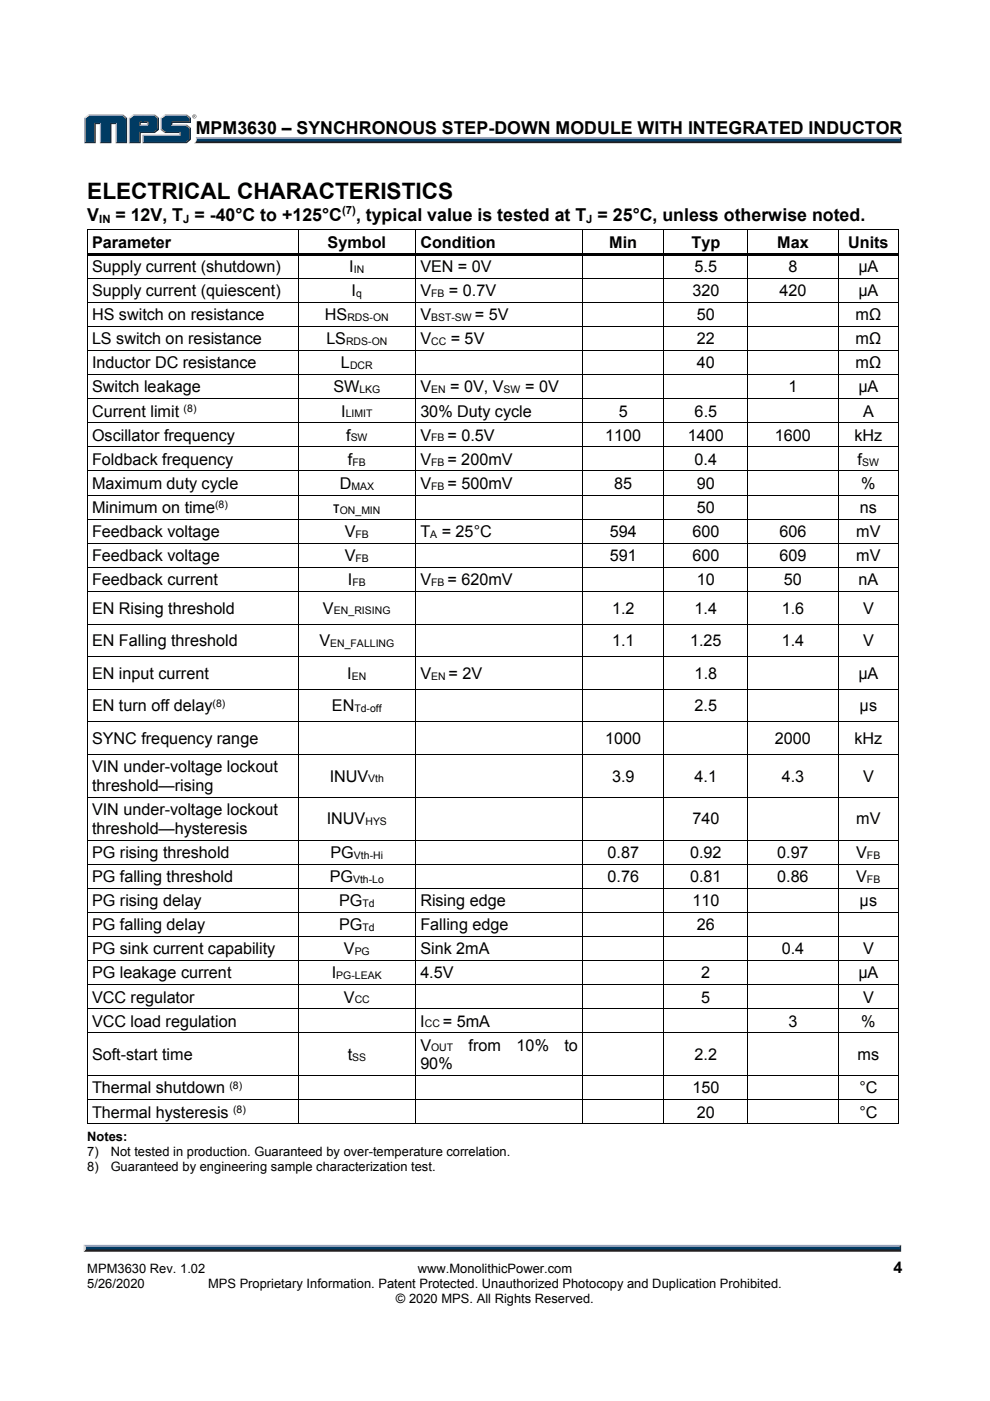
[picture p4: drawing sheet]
<svg xmlns="http://www.w3.org/2000/svg" width="210mm" height="297mm" viewBox="0 0 210 297" stroke-linecap="round" stroke-linejoin="round" font-family="sans-serif">
<path d="M18.2 264.7h172.5l.4 .7h-173.3z" fill="#231f20"/>
<path d="M17.8 263.9h173.3l-.4 .8h-172.5z" fill="#94a0b9"/>
<path d="M191.1 263.9v1.5l-.4-.4v-.6z" fill="#001339"/>
<path d="M18.2 264.4h172.5v.6h-172.5z" fill="#003b63"/>
<path d="M17.8 263.9l.4 .5v.5l-.4 .5z" fill="#dcddde"/>
<path d="M41.5 29.1h149.7l-.4 .6h-149.1z" fill="#94a0b9"/>
<path d="M41.7 29.7h149.1l.4 .7h-150.1l.4-.3z" fill="#231f20"/>
<path d="M190.8 29.5l.4-.4v1.3l-.4-.4z" fill="#001339"/>
<path d="M41.7 29.5h149.1v.5h-149.2z" fill="#003b63"/>
<path d="M41.5 29.1l.2 .4-.1 .5-.5 .4 .4-.6z" fill="#dcddde"/>
<path d="M29.6 26.7l.2-.3h1.4l.2 .3z" fill="#94a0b9"/>
<g fill="#003b63">
<path d="M18.1 25.1l.8-.6h7l.8 .6v5h-1.9v-4h-1.4v4h-2v-4h-1.4v4h-1.9z"/>
<path d="M27.6 25.1l.8-.6h2.1v1.3h-.9v.9h1.8v-.9h-1.2v-1.3h2.5l.7 .6v2.2l-.7 .7h-3.1v2.1h-2z"/>
<path d="M30.4 28.8h7.8v-.8h-3.1l-.8-.7v-2.2l.8-.6h4.3l.8 .6v.7h-3.9v.9h3.1l.8 .6v2.1l-.8 .7h-9z"/>
</g>
<path d="M34.9 24.4h4.7" fill="none" stroke="#94a0b9" stroke-width=".26"/>
<path d="M34.1 24.9l.8-.6 .2 .2-.8 .6z" fill="#dcddde"/>
<path d="M34.2 24.9v2.6" fill="none" stroke="#94a0b9" stroke-width=".26"/>
<path d="M34.1 27.5l.2-.2 .8 .7-.2 .2z" fill="#547194"/>
<path d="M34.9 28.1h3.4" fill="none" stroke="#001339" stroke-width=".26"/>
<g fill="#94a0b9">
<path d="M30.2 28.6h7.8v-.4l.3-.2v.8h-7.8z"/>
<path d="M30.2 28.6l.3 .2v1.3l-.3 .3z"/>
</g>
<path d="M36.3 25.8h3.9v-.7l.3-.2v1.2h-3.9v.3l-.3 .3z" fill="#001339"/>
<path d="M36.3 26.5h3.3" fill="none" stroke="#94a0b9" stroke-width=".26"/>
<path d="M39.6 26.4l.9 .7-.3 .2-.8-.6z" fill="#547194"/>
<g fill="#001339">
<path d="M30.2 30.4l.3-.3h8.9l.8-.7v-2.1l.3-.2v2.5l-.9 .8z"/>
<path d="M29.6 28h3.1l.7-.7v-2.2l.3-.2v2.6l-.9 .7h-3v2.2h-2.5l.3-.3h2z"/>
</g>
<path d="M32.8 24.3l.9 .6-.3 .2-.7-.6z" fill="#547194"/>
<path d="M28.2 24.4h4.6" fill="none" stroke="#94a0b9" stroke-width=".26"/>
<path d="M27.3 24.9l.9-.6 .2 .2-.8 .6z" fill="#dcddde"/>
<path d="M27.4 24.9v5.5" fill="none" stroke="#94a0b9" stroke-width=".26"/>
<path d="M31.2 26.1l.2-.3v.9l-.2-.3z" fill="#94a0b9"/>
<g fill="#001339">
<path d="M29.6 25.8h1.8l-.2 .3h-1.4v.3l-.2 .3z"/>
<path d="M26.7 25.1l.3-.2v5.5h-2.5l.3-.3h1.9z"/>
</g>
<path d="M26.1 24.3l.9 .6-.3 .2-.8-.6z" fill="#547194"/>
<path d="M18.7 24.4h7.4" fill="none" stroke="#94a0b9" stroke-width=".26"/>
<path d="M17.8 24.9l.9-.6 .2 .2-.8 .6z" fill="#dcddde"/>
<path d="M18 24.9v5.5" fill="none" stroke="#94a0b9" stroke-width=".26"/>
<path d="M20 26.1h1.4l-.2 .2h-.9v4.1h-2.5l.3-.3h1.9z" fill="#001339"/>
<path d="M21.3 26.1v4.3" fill="none" stroke="#94a0b9" stroke-width=".26"/>
<path d="M23.4 26.1h1.4l-.3 .2h-.9v4.1h-2.4l.2-.3h2z" fill="#001339"/>
<path d="M24.6 26.1v4.3" fill="none" stroke="#94a0b9" stroke-width=".26"/>
<path d="M39.6 24.3l.9 .6-.3 .2-.8-.6z" fill="#547194"/>
<path d="M40.8 24.7a.45 .45 0 0 1 .9 0 .45 .45 0 0 1-.9 0zM40.9 24.7a.36 .36 0 0 0 .7 0 .36 .36 0 0 0-.7 0zM41.1 24.5h.3v.4l-.2-.2-.1 .2zM41.1 24.5v.2h.2z" fill="#231f20"/>
<g fill="#000">
<path d="M18.4 48.7h.2v.6h-.2zM18.4 53.8h.2v.6h-.2zM18.4 58.9h.2v.6h-.2zM18.6 53.8h44.6v.5h-44.6zM63.2 48.7h.1v.6h-.1zM63.2 54.3h.1v.1h-.1zM63.2 53.8h24.9v.5h-24.9zM63.2 58.9h.1v.6h-.1zM88.1 48.7h.1v.6h-.1zM88.1 54.3h.1v.1h-.1zM88.1 53.8h35.4v.5h-35.4zM88.1 58.9h.1v.6h-.1z"/>
<path d="M123.5 48.7h.2v.6h-.2zM123.5 54.3h.2v.1h-.2zM123.5 53.8h17.2v.5h-17.2zM123.5 58.9h.2v.6h-.2zM140.7 48.7h.2v.6h-.2zM140.7 54.3h.2v.1h-.2zM140.7 53.8h17.8v.5h-17.8zM140.7 58.9h.2v.6h-.2zM158.5 48.7h.2v.6h-.2zM158.5 54.3h.2v.1h-.2zM158.5 53.8h19.2v.5h-19.2zM158.5 58.9h.2v.6h-.2z"/>
<path d="M177.7 48.7h.1v.6h-.1zM177.7 54.3h.1v.1h-.1zM177.7 53.8h12.8v.5h-12.8zM177.7 58.9h.1v.6h-.1zM190.5 48.7h.2v.6h-.2zM190.5 48.7h.2v.1h-.2zM190.5 53.8h.2v.6h-.2zM190.5 58.9h.2v.6h-.2zM18.4 64h.2v.7h-.2zM18.4 69.1h.2v.7h-.2zM18.4 74.2h.2v.7h-.2zM63.2 64h.1v.7h-.1z"/>
<path d="M63.2 69.1h.1v.7h-.1zM63.2 74.2h.1v.7h-.1zM88.1 64h.1v.7h-.1zM88.1 69.1h.1v.7h-.1zM88.1 74.2h.1v.7h-.1zM123.5 64h.2v.7h-.2zM123.5 69.1h.2v.7h-.2zM123.5 74.2h.2v.7h-.2zM140.7 64h.2v.7h-.2zM140.7 69.1h.2v.7h-.2zM140.7 74.2h.2v.7h-.2zM158.5 64h.2v.7h-.2z"/>
<path d="M158.5 69.1h.2v.7h-.2zM158.5 74.2h.2v.7h-.2zM177.7 64h.1v.7h-.1zM177.7 69.1h.1v.7h-.1zM177.7 74.2h.1v.7h-.1zM190.5 64h.2v.7h-.2zM190.5 69.1h.2v.7h-.2zM190.5 74.2h.2v.7h-.2zM18.4 79.3h.2v.7h-.2zM18.4 84.4h.2v.7h-.2zM18.4 89.5h.2v.7h-.2zM18.4 94.7h.2v.7h-.2z"/>
<path d="M63.2 79.3h.1v.7h-.1zM63.2 84.4h.1v.7h-.1zM63.2 89.5h.1v.7h-.1zM63.2 94.7h.1v.7h-.1zM88.1 79.3h.1v.7h-.1zM88.1 84.4h.1v.7h-.1zM88.1 89.5h.1v.7h-.1zM88.1 94.7h.1v.7h-.1zM123.5 79.3h.2v.7h-.2zM123.5 84.4h.2v.7h-.2zM123.5 89.5h.2v.7h-.2zM123.5 94.7h.2v.7h-.2z"/>
<path d="M140.7 79.3h.2v.7h-.2zM140.7 84.4h.2v.7h-.2zM140.7 89.5h.2v.7h-.2zM140.7 94.7h.2v.7h-.2zM158.5 79.3h.2v.7h-.2zM158.5 84.4h.2v.7h-.2zM158.5 89.5h.2v.7h-.2zM158.5 94.7h.2v.7h-.2zM177.7 79.3h.1v.7h-.1zM177.7 84.4h.1v.7h-.1zM177.7 89.5h.1v.7h-.1zM177.7 94.7h.1v.7h-.1z"/>
<path d="M190.5 79.3h.2v.7h-.2zM190.5 84.4h.2v.7h-.2zM190.5 89.5h.2v.7h-.2zM190.5 94.7h.2v.7h-.2zM18.4 99.8h.2v.7h-.2zM18.4 104.9h.2v.7h-.2zM18.4 110h.2v.7h-.2zM18.4 115.1h.2v.7h-.2zM63.2 99.8h.1v.7h-.1zM63.2 104.9h.1v.7h-.1zM63.2 110h.1v.7h-.1zM63.2 115.1h.1v.7h-.1z"/>
<path d="M88.1 99.8h.1v.7h-.1zM88.1 104.9h.1v.7h-.1zM88.1 110h.1v.7h-.1zM88.1 115.1h.1v.7h-.1zM123.5 99.8h.2v.7h-.2zM123.5 104.9h.2v.7h-.2zM123.5 110h.2v.7h-.2zM123.5 115.1h.2v.7h-.2zM140.7 99.8h.2v.7h-.2zM140.7 104.9h.2v.7h-.2zM140.7 110h.2v.7h-.2zM140.7 115.1h.2v.7h-.2z"/>
<path d="M158.5 99.8h.2v.7h-.2zM158.5 104.9h.2v.7h-.2zM158.5 110h.2v.7h-.2zM158.5 115.1h.2v.7h-.2zM177.7 99.8h.1v.7h-.1zM177.7 104.9h.1v.7h-.1zM177.7 110h.1v.7h-.1zM177.7 115.1h.1v.7h-.1zM190.5 99.8h.2v.7h-.2zM190.5 104.9h.2v.7h-.2zM190.5 110h.2v.7h-.2zM190.5 115.1h.2v.7h-.2z"/>
<path d="M18.4 120.2h.2v.7h-.2zM18.4 125.3h.2v.7h-.2zM18.4 132.2h.2v.7h-.2zM18.4 139.1h.2v.7h-.2zM63.2 120.2h.1v.7h-.1zM63.2 125.3h.1v.7h-.1zM63.2 132.2h.1v.7h-.1zM63.2 139.1h.1v.7h-.1zM88.1 120.2h.1v.7h-.1zM88.1 125.3h.1v.7h-.1zM88.1 132.2h.1v.7h-.1zM88.1 139.1h.1v.7h-.1z"/>
<path d="M123.5 120.2h.2v.7h-.2zM123.5 125.3h.2v.7h-.2zM123.5 132.2h.2v.7h-.2zM123.5 139.1h.2v.7h-.2zM140.7 120.2h.2v.7h-.2zM140.7 125.3h.2v.7h-.2zM140.7 132.2h.2v.7h-.2zM140.7 139.1h.2v.7h-.2zM158.5 120.2h.2v.7h-.2zM158.5 125.3h.2v.7h-.2zM158.5 132.2h.2v.7h-.2zM158.5 139.1h.2v.7h-.2z"/>
<path d="M177.7 120.2h.1v.7h-.1zM177.7 125.3h.1v.7h-.1zM177.7 132.2h.1v.7h-.1zM177.7 139.1h.1v.7h-.1zM190.5 120.2h.2v.7h-.2zM190.5 125.3h.2v.7h-.2zM190.5 132.2h.2v.7h-.2zM190.5 139.1h.2v.7h-.2zM18.4 146.1h.2v.6h-.2zM18.4 153h.2v.7h-.2zM63.2 146.1h.1v.6h-.1zM63.2 153h.1v.7h-.1z"/>
<path d="M88.1 146.1h.1v.6h-.1zM88.1 153h.1v.7h-.1zM123.5 146.1h.2v.6h-.2zM123.5 153h.2v.7h-.2zM140.7 146.1h.2v.6h-.2zM140.7 153h.2v.7h-.2zM158.5 146.1h.2v.6h-.2zM158.5 153h.2v.7h-.2zM177.7 146.1h.1v.6h-.1zM177.7 153h.1v.7h-.1zM190.5 146.1h.2v.6h-.2zM190.5 153h.2v.7h-.2z"/>
<path d="M18.4 159.9h.2v.7h-.2zM18.4 169h.2v.6h-.2zM18.4 178h.2v.7h-.2zM63.2 159.9h.1v.7h-.1zM63.2 169h.1v.6h-.1zM63.2 178h.1v.7h-.1zM88.1 159.9h.1v.7h-.1zM88.1 169h.1v.6h-.1zM88.1 178h.1v.7h-.1zM123.5 159.9h.2v.7h-.2zM123.5 169h.2v.6h-.2zM123.5 178h.2v.7h-.2z"/>
<path d="M140.7 159.9h.2v.7h-.2zM140.7 169h.2v.6h-.2zM140.7 178h.2v.7h-.2zM158.5 159.9h.2v.7h-.2zM158.5 169h.2v.6h-.2zM158.5 178h.2v.7h-.2zM177.7 159.9h.1v.7h-.1zM177.7 169h.1v.6h-.1zM177.7 178h.1v.7h-.1zM190.5 159.9h.2v.7h-.2zM190.5 169h.2v.6h-.2zM190.5 178h.2v.7h-.2z"/>
<path d="M18.4 183.1h.2v.7h-.2zM18.4 188.2h.2v.7h-.2zM18.4 193.4h.2v.6h-.2zM18.4 198.5h.2v.6h-.2zM63.2 183.1h.1v.7h-.1zM63.2 188.2h.1v.7h-.1zM63.2 193.4h.1v.6h-.1zM63.2 198.5h.1v.6h-.1zM88.1 183.1h.1v.7h-.1zM88.1 188.2h.1v.7h-.1zM88.1 193.4h.1v.6h-.1zM88.1 198.5h.1v.6h-.1z"/>
<path d="M123.5 183.1h.2v.7h-.2zM123.5 188.2h.2v.7h-.2zM123.5 193.4h.2v.6h-.2zM123.5 198.5h.2v.6h-.2zM140.7 183.1h.2v.7h-.2zM140.7 188.2h.2v.7h-.2zM140.7 193.4h.2v.6h-.2zM140.7 198.5h.2v.6h-.2zM158.5 183.1h.2v.7h-.2zM158.5 188.2h.2v.7h-.2zM158.5 193.4h.2v.6h-.2zM158.5 198.5h.2v.6h-.2z"/>
<path d="M177.7 183.1h.1v.7h-.1zM177.7 188.2h.1v.7h-.1zM177.7 193.4h.1v.6h-.1zM177.7 198.5h.1v.6h-.1zM190.5 183.1h.2v.7h-.2zM190.5 188.2h.2v.7h-.2zM190.5 193.4h.2v.6h-.2zM190.5 198.5h.2v.6h-.2zM18.4 203.6h.2v.6h-.2zM18.4 208.7h.2v.6h-.2zM18.4 213.8h.2v.7h-.2zM18.4 218.9h.2v.7h-.2z"/>
<path d="M63.2 203.6h.1v.6h-.1zM63.2 208.7h.1v.6h-.1zM63.2 213.8h.1v.7h-.1zM63.2 218.9h.1v.7h-.1zM88.1 203.6h.1v.6h-.1zM88.1 208.7h.1v.6h-.1zM88.1 213.8h.1v.7h-.1zM88.1 218.9h.1v.7h-.1zM123.5 203.6h.2v.6h-.2zM123.5 208.7h.2v.6h-.2zM123.5 213.8h.2v.7h-.2zM123.5 218.9h.2v.7h-.2z"/>
<path d="M140.7 203.6h.2v.6h-.2zM140.7 208.7h.2v.6h-.2zM140.7 213.8h.2v.7h-.2zM140.7 218.9h.2v.7h-.2zM158.5 203.6h.2v.6h-.2zM158.5 208.7h.2v.6h-.2zM158.5 213.8h.2v.7h-.2zM158.5 218.9h.2v.7h-.2zM177.7 203.6h.1v.6h-.1zM177.7 208.7h.1v.6h-.1zM177.7 213.8h.1v.7h-.1zM177.7 218.9h.1v.7h-.1z"/>
<path d="M190.5 203.6h.2v.6h-.2zM190.5 208.7h.2v.6h-.2zM190.5 213.8h.2v.7h-.2zM190.5 218.9h.2v.7h-.2zM18.4 227.9h.2v.7h-.2zM18.4 233.1h.2v.6h-.2zM63.2 227.9h.1v.7h-.1zM63.2 233.1h.1v.6h-.1zM88.1 227.9h.1v.7h-.1zM88.1 233.1h.1v.6h-.1zM123.5 227.9h.2v.7h-.2zM123.5 233.1h.2v.6h-.2z"/>
<path d="M140.7 227.9h.2v.7h-.2zM140.7 233.1h.2v.6h-.2zM158.5 227.9h.2v.7h-.2zM158.5 233.1h.2v.6h-.2zM177.7 227.9h.1v.7h-.1zM177.7 233.1h.1v.6h-.1zM190.5 227.9h.2v.7h-.2zM190.5 233.1h.2v.6h-.2zM190.5 238.2l.2 .1z"/>
</g>
<g fill="none" stroke="#000" stroke-width=".21">
<path d="M18.4 48.7h44.8M18.5 49.3v4.5M18.5 54.4v4.5M18.5 59.5v4.5M18.6 58.9h44.6M63.3 49.3v4.5M63.3 54.4v4.5M63.3 59.5v4.5M63.3 48.7h24.8M63.3 58.9h24.8M88.2 49.3v4.5M88.2 54.4v4.5"/>
<path d="M88.2 59.5v4.5M88.2 48.7h35.3M88.2 58.9h35.3M123.6 49.3v4.5M123.6 54.4v4.5M123.6 59.5v4.5M123.7 48.7h17M123.7 58.9h17M140.8 49.3v4.5M140.8 54.4v4.5M140.8 59.5v4.5M140.9 48.7h17.6"/>
<path d="M140.9 58.9h17.6M158.6 49.3v4.5M158.6 54.4v4.5M158.6 59.5v4.5M158.7 48.7h19M158.7 58.9h19M177.8 49.3v4.5M177.8 54.4v4.5M177.8 59.5v4.5M177.8 48.7h12.7M177.8 58.9h12.7M190.6 49.3v4.5"/>
<path d="M190.6 54.4v4.5M190.6 59.5v4.5M18.5 64.7v4.4M18.5 69.8v4.4M18.5 74.9v4.4M18.6 64.1h44.6M18.6 69.2h44.6M18.6 74.3h44.6M18.6 79.4h44.6M63.3 64.7v4.4M63.3 69.8v4.4M63.3 74.9v4.4"/>
<path d="M63.3 64.1h24.8M63.3 69.2h24.8M63.3 74.3h24.8M63.3 79.4h24.8M88.2 64.7v4.4M88.2 69.8v4.4M88.2 74.9v4.4M88.2 64.1h35.3M88.2 69.2h35.3M88.2 74.3h35.3M88.2 79.4h35.3M123.6 64.7v4.4"/>
<path d="M123.6 69.8v4.4M123.6 74.9v4.4M123.7 64.1h17M123.7 69.2h17M123.7 74.3h17M123.7 79.4h17M140.8 64.7v4.4M140.8 69.8v4.4M140.8 74.9v4.4M140.9 64.1h17.6M140.9 69.2h17.6M140.9 74.3h17.6"/>
<path d="M140.9 79.4h17.6M158.6 64.7v4.4M158.6 69.8v4.4M158.6 74.9v4.4M158.7 64.1h19M158.7 69.2h19M158.7 74.3h19M158.7 79.4h19M177.8 64.7v4.4M177.8 69.8v4.4M177.8 74.9v4.4M177.8 64.1h12.7"/>
<path d="M177.8 69.2h12.7M177.8 74.3h12.7M177.8 79.4h12.7M190.6 64.7v4.4M190.6 69.8v4.4M190.6 74.9v4.4M18.5 80v4.4M18.5 85.1v4.4M18.5 90.2v4.5M18.5 95.4v4.4M18.6 84.5h44.6M18.6 89.6h44.6"/>
<path d="M18.6 94.7h44.6M18.6 99.9h44.6M63.3 80v4.4M63.3 85.1v4.4M63.3 90.2v4.5M63.3 95.4v4.4M63.3 84.5h24.8M63.3 89.6h24.8M63.3 94.7h24.8M63.3 99.9h24.8M88.2 80v4.4M88.2 85.1v4.4"/>
<path d="M88.2 90.2v4.5M88.2 95.4v4.4M88.2 84.5h35.3M88.2 89.6h35.3M88.2 94.7h35.3M88.2 99.9h35.3M123.6 80v4.4M123.6 85.1v4.4M123.6 90.2v4.5M123.6 95.4v4.4M123.7 84.5h17M123.7 89.6h17"/>
<path d="M123.7 94.7h17M123.7 99.9h17M140.8 80v4.4M140.8 85.1v4.4M140.8 90.2v4.5M140.8 95.4v4.4M140.9 84.5h17.6M140.9 89.6h17.6M140.9 94.7h17.6M140.9 99.9h17.6M158.6 80v4.4M158.6 85.1v4.4"/>
<path d="M158.6 90.2v4.5M158.6 95.4v4.4M158.7 84.5h19M158.7 89.6h19M158.7 94.7h19M158.7 99.9h19M177.8 80v4.4M177.8 85.1v4.4M177.8 90.2v4.5M177.8 95.4v4.4M177.8 84.5h12.7M177.8 89.6h12.7"/>
<path d="M177.8 94.7h12.7M177.8 99.9h12.7M190.6 80v4.4M190.6 85.1v4.4M190.6 90.2v4.5M190.6 95.4v4.4M18.5 100.5v4.4M18.5 105.6v4.4M18.5 110.7v4.4M18.5 115.8v4.4M18.6 105h44.6M18.6 110.1h44.6"/>
<path d="M18.6 115.2h44.6M63.3 100.5v4.4M63.3 105.6v4.4M63.3 110.7v4.4M63.3 115.8v4.4M63.3 105h24.8M63.3 110.1h24.8M63.3 115.2h24.8M88.2 100.5v4.4M88.2 105.6v4.4M88.2 110.7v4.4M88.2 115.8v4.4"/>
<path d="M88.2 105h35.3M88.2 110.1h35.3M88.2 115.2h35.3M123.6 100.5v4.4M123.6 105.6v4.4M123.6 110.7v4.4M123.6 115.8v4.4M123.7 105h17M123.7 110.1h17M123.7 115.2h17M140.8 100.5v4.4M140.8 105.6v4.4"/>
<path d="M140.8 110.7v4.4M140.8 115.8v4.4M140.9 105h17.6M140.9 110.1h17.6M140.9 115.2h17.6M158.6 100.5v4.4M158.6 105.6v4.4M158.6 110.7v4.4M158.6 115.8v4.4M158.7 105h19M158.7 110.1h19M158.7 115.2h19"/>
<path d="M177.8 100.5v4.4M177.8 105.6v4.4M177.8 110.7v4.4M177.8 115.8v4.4M177.8 105h12.7M177.8 110.1h12.7M177.8 115.2h12.7M190.6 100.5v4.4M190.6 105.6v4.4M190.6 110.7v4.4M190.6 115.8v4.4M18.5 120.9v4.4"/>
<path d="M18.5 126v6.2M18.5 132.9v6.2M18.5 139.8v6.3M18.6 120.3h44.6M18.6 125.4h44.6M18.6 132.3h44.6M18.6 139.2h44.6M63.3 120.9v4.4M63.3 126v6.2M63.3 132.9v6.2M63.3 139.8v6.3M63.3 120.3h24.8"/>
<path d="M63.3 125.4h24.8M63.3 132.3h24.8M63.3 139.2h24.8M88.2 120.9v4.4M88.2 126v6.2M88.2 132.9v6.2M88.2 139.8v6.3M88.2 120.3h35.3M88.2 125.4h35.3M88.2 132.3h35.3M88.2 139.2h35.3M123.6 120.9v4.4"/>
<path d="M123.6 126v6.2M123.6 132.9v6.2M123.6 139.8v6.3M123.7 120.3h17M123.7 125.4h17M123.7 132.3h17M123.7 139.2h17M140.8 120.9v4.4M140.8 126v6.2M140.8 132.9v6.2M140.8 139.8v6.3M140.9 120.3h17.6"/>
<path d="M140.9 125.4h17.6M140.9 132.3h17.6M140.9 139.2h17.6M158.6 120.9v4.4M158.6 126v6.2M158.6 132.9v6.2M158.6 139.8v6.3M158.7 120.3h19M158.7 125.4h19M158.7 132.3h19M158.7 139.2h19M177.8 120.9v4.4"/>
<path d="M177.8 126v6.2M177.8 132.9v6.2M177.8 139.8v6.3M177.8 120.3h12.7M177.8 125.4h12.7M177.8 132.3h12.7M177.8 139.2h12.7M190.6 120.9v4.4M190.6 126v6.2M190.6 132.9v6.2M190.6 139.8v6.3M18.5 146.7v6.3"/>
<path d="M18.5 153.7v6.2M18.6 146.2h44.6M18.6 153.1h44.6M18.6 160h44.6M63.3 146.7v6.3M63.3 153.7v6.2M63.3 146.2h24.8M63.3 153.1h24.8M63.3 160h24.8M88.2 146.7v6.3M88.2 153.7v6.2M88.2 146.2h35.3"/>
<path d="M88.2 153.1h35.3M88.2 160h35.3M123.6 146.7v6.3M123.6 153.7v6.2M123.7 146.2h17M123.7 153.1h17M123.7 160h17M140.8 146.7v6.3M140.8 153.7v6.2M140.9 146.2h17.6M140.9 153.1h17.6M140.9 160h17.6"/>
<path d="M158.6 146.7v6.3M158.6 153.7v6.2M158.7 146.2h19M158.7 153.1h19M158.7 160h19M177.8 146.7v6.3M177.8 153.7v6.2M177.8 146.2h12.7M177.8 153.1h12.7M177.8 160h12.7M190.6 146.7v6.3M190.6 153.7v6.2"/>
<path d="M18.5 160.6v8.4M18.5 169.6v8.4M18.5 178.7v4.4M18.6 169h44.6M18.6 178.1h44.6M63.3 160.6v8.4M63.3 169.6v8.4M63.3 178.7v4.4M63.3 169h24.8M63.3 178.1h24.8M88.2 160.6v8.4M88.2 169.6v8.4"/>
<path d="M88.2 178.7v4.4M88.2 169h35.3M88.2 178.1h35.3M123.6 160.6v8.4M123.6 169.6v8.4M123.6 178.7v4.4M123.7 169h17M123.7 178.1h17M140.8 160.6v8.4M140.8 169.6v8.4M140.8 178.7v4.4M140.9 169h17.6"/>
<path d="M140.9 178.1h17.6M158.6 160.6v8.4M158.6 169.6v8.4M158.6 178.7v4.4M158.7 169h19M158.7 178.1h19M177.8 160.6v8.4M177.8 169.6v8.4M177.8 178.7v4.4M177.8 169h12.7M177.8 178.1h12.7M190.6 160.6v8.4"/>
<path d="M190.6 169.6v8.4M190.6 178.7v4.4M18.5 183.8v4.4M18.5 188.9v4.5M18.5 194v4.5M18.5 199.1v4.5M18.6 183.2h44.6M18.6 188.3h44.6M18.6 193.4h44.6M18.6 198.5h44.6M63.3 183.8v4.4M63.3 188.9v4.5"/>
<path d="M63.3 194v4.5M63.3 199.1v4.5M63.3 183.2h24.8M63.3 188.3h24.8M63.3 193.4h24.8M63.3 198.5h24.8M88.2 183.8v4.4M88.2 188.9v4.5M88.2 194v4.5M88.2 199.1v4.5M88.2 183.2h35.3M88.2 188.3h35.3"/>
<path d="M88.2 193.4h35.3M88.2 198.5h35.3M123.6 183.8v4.4M123.6 188.9v4.5M123.6 194v4.5M123.6 199.1v4.5M123.7 183.2h17M123.7 188.3h17M123.7 193.4h17M123.7 198.5h17M140.8 183.8v4.4M140.8 188.9v4.5"/>
<path d="M140.8 194v4.5M140.8 199.1v4.5M140.9 183.2h17.6M140.9 188.3h17.6M140.9 193.4h17.6M140.9 198.5h17.6M158.6 183.8v4.4M158.6 188.9v4.5M158.6 194v4.5M158.6 199.1v4.5M158.7 183.2h19M158.7 188.3h19"/>
<path d="M158.7 193.4h19M158.7 198.5h19M177.8 183.8v4.4M177.8 188.9v4.5M177.8 194v4.5M177.8 199.1v4.5M177.8 183.2h12.7M177.8 188.3h12.7M177.8 193.4h12.7M177.8 198.5h12.7M190.6 183.8v4.4M190.6 188.9v4.5"/>
<path d="M190.6 194v4.5M190.6 199.1v4.5M18.5 204.2v4.5M18.5 209.3v4.5M18.5 214.5v4.4M18.5 219.6v8.3M18.6 203.6h44.6M18.6 208.7h44.6M18.6 213.9h44.6M18.6 219h44.6M63.3 204.2v4.5M63.3 209.3v4.5"/>
<path d="M63.3 214.5v4.4M63.3 219.6v8.3M63.3 203.6h24.8M63.3 208.7h24.8M63.3 213.9h24.8M63.3 219h24.8M88.2 204.2v4.5M88.2 209.3v4.5M88.2 214.5v4.4M88.2 219.6v8.3M88.2 203.6h35.3M88.2 208.7h35.3"/>
<path d="M88.2 213.9h35.3M88.2 219h35.3M123.6 204.2v4.5M123.6 209.3v4.5M123.6 214.5v4.4M123.6 219.6v8.3M123.7 203.6h17M123.7 208.7h17M123.7 213.9h17M123.7 219h17M140.8 204.2v4.5M140.8 209.3v4.5"/>
<path d="M140.8 214.5v4.4M140.8 219.6v8.3M140.9 203.6h17.6M140.9 208.7h17.6M140.9 213.9h17.6M140.9 219h17.6M158.6 204.2v4.5M158.6 209.3v4.5M158.6 214.5v4.4M158.6 219.6v8.3M158.7 203.6h19M158.7 208.7h19"/>
<path d="M158.7 213.9h19M158.7 219h19M177.8 204.2v4.5M177.8 209.3v4.5M177.8 214.5v4.4M177.8 219.6v8.3M177.8 203.6h12.7M177.8 208.7h12.7M177.8 213.9h12.7M177.8 219h12.7M190.6 204.2v4.5M190.6 209.3v4.5"/>
<path d="M190.6 214.5v4.4M190.6 219.6v8.3M18.4 238.3h44.8M18.5 228.6v4.5M18.5 233.7v4.6M18.6 228h44.6M18.6 233.1h44.6M63.3 228.6v4.5M63.3 233.7v4.6M63.3 228h24.8M63.3 233.1h24.8M63.3 238.3h24.8"/>
<path d="M88.2 228.6v4.5M88.2 233.7v4.6M88.2 228h35.3M88.2 233.1h35.3M88.2 238.3h35.3M123.6 228.6v4.5M123.6 233.7v4.6M123.7 228h17M123.7 233.1h17M123.7 238.3h17M140.8 228.6v4.5M140.8 233.7v4.6"/>
<path d="M140.9 228h17.6M140.9 233.1h17.6M140.9 238.3h17.6M158.6 228.6v4.5M158.6 233.7v4.6M158.7 228h19M158.7 233.1h19M158.7 238.3h19M177.8 228.6v4.5M177.8 233.7v4.6M177.8 228h12.7M177.8 233.1h12.7"/>
<path d="M177.8 238.3h12.7M190.6 228.6v4.5M190.6 233.7v4.6"/>
</g>
<text font-size="4.8" x="18.5" y="42.2">ELECTRICAL CHARACTERISTICS</text>
<g font-size="3.8">
<text x="41.6" y="28.5">MPM3630 – SYNCHRONOUS STEP-DOWN MODULE WITH INTEGRATED INDUCTOR</text>
<text x="18.5" y="46.8">V</text>
<text x="24.5" y="46.8">= 12V, T = -40°C to +125°C</text>
<text x="75.5" y="46.8">, typical value is tested at T = 25°C, unless otherwise noted.</text>
</g>
<g font-size="3.4">
<text x="19.5" y="52.6">Parameter</text>
<text x="69.5" y="52.6">Symbol</text>
<text x="89.2" y="52.6">Condition</text>
<text x="129.2" y="52.6">Min</text>
<text x="146.7" y="52.6">Typ</text>
<text x="164.8" y="52.6">Max</text>
<text x="179.9" y="52.6">Units</text>
<text x="19.5" y="57.6">Supply current (shutdown)</text>
<text x="74.1" y="57.6">I</text>
<text x="89.2" y="57.6">VEN = 0V</text>
<text x="147.3" y="57.6">5.5</text>
<text x="167.2" y="57.6">8</text>
<text x="182.1" y="57.6">μA</text>
<text x="19.5" y="62.8">Supply current (quiescent)</text>
<text x="74.6" y="62.8">I</text>
<text x="89.2" y="62.8">V</text>
<text x="95.2" y="62.8">= 0.7V</text>
<text x="146.9" y="62.8">320</text>
<text x="165.3" y="62.8">420</text>
<text x="182.1" y="62.8">μA</text>
<text x="19.5" y="67.9">HS switch on resistance</text>
<text x="68.9" y="67.9">HS</text>
<text x="89.2" y="67.9">V</text>
<text x="100.7" y="67.9">= 5V</text>
<text x="147.8" y="67.9">50</text>
<text x="181.5" y="67.9">mΩ</text>
<text x="19.5" y="73">LS switch on resistance</text>
<text x="69.2" y="73">LS</text>
<text x="89.2" y="73">V</text>
<text x="95.6" y="73">= 5V</text>
<text x="147.8" y="73">22</text>
<text x="181.5" y="73">mΩ</text>
<text x="19.5" y="78.1">Inductor DC resistance</text>
<text x="19.5" y="83.2">Switch leakage</text>
<text x="70.7" y="83.2">SW</text>
<text x="72.3" y="78.1">L</text>
<text x="89.2" y="83.2">V</text>
<text x="95.5" y="83.2">= 0V, V</text>
<text x="111.4" y="83.2">= 0V</text>
<text x="147.8" y="78.1">40</text>
<text x="167.2" y="83.2">1</text>
<text x="181.5" y="78.1">mΩ</text>
<text x="182.1" y="83.2">μA</text>
<text x="19.5" y="88.3">Current limit</text>
<text x="72.4" y="88.3">I</text>
<text x="89.2" y="88.3">30% Duty cycle</text>
<text x="131.2" y="88.3">5</text>
<text x="147.3" y="88.3">6.5</text>
<text x="183.1" y="88.3">A</text>
<text x="19.5" y="93.4">Oscillator frequency</text>
<text x="73.4" y="93.4">f</text>
<text x="89.2" y="93.4">V</text>
<text x="94.9" y="93.4">= 0.5V</text>
<text x="128.4" y="93.4">1100</text>
<text x="145.9" y="93.4">1400</text>
<text x="164.3" y="93.4">1600</text>
<text x="181.2" y="93.4">kHz</text>
<text x="19.5" y="98.5">Foldback frequency</text>
<text x="73.8" y="98.5">f</text>
<text x="89.2" y="98.5">V</text>
<text x="94.9" y="98.5">= 200mV</text>
<text x="147.3" y="98.5">0.4</text>
<text x="181.9" y="98.5">f</text>
<text x="19.5" y="103.6">Maximum duty cycle</text>
<text x="72" y="103.6">D</text>
<text x="89.2" y="103.6">V</text>
<text x="94.9" y="103.6">= 500mV</text>
<text x="130.3" y="103.6">85</text>
<text x="147.8" y="103.6">90</text>
<text x="182.6" y="103.6">%</text>
<text x="19.5" y="108.8">Minimum on time</text>
<text x="19.5" y="113.9">Feedback voltage</text>
<text x="70.7" y="108.8">τ</text>
<text x="73.1" y="113.9">V</text>
<text x="89.2" y="113.9">T</text>
<text x="93.7" y="113.9">= 25°C</text>
<text x="129.3" y="113.9">594</text>
<text x="146.8" y="113.9">600</text>
<text x="147.8" y="108.8">50</text>
<text x="165.3" y="113.9">606</text>
<text x="181.6" y="113.9">mV</text>
<text x="182.4" y="108.8">ns</text>
<text x="19.5" y="119">Feedback voltage</text>
<text x="73.1" y="119">V</text>
<text x="129.3" y="119">591</text>
<text x="146.9" y="119">600</text>
<text x="165.3" y="119">609</text>
<text x="181.6" y="119">mV</text>
<text x="19.5" y="124.1">Feedback current</text>
<text x="73.8" y="124.1">I</text>
<text x="89.2" y="124.1">V</text>
<text x="94.9" y="124.1">= 620mV</text>
<text x="147.8" y="124.1">10</text>
<text x="166.3" y="124.1">50</text>
<text x="182.1" y="124.1">nA</text>
<text x="19.5" y="130.1">EN Rising threshold</text>
<text x="68.5" y="130.1">V</text>
<text x="129.8" y="130.1">1.2</text>
<text x="147.3" y="130.1">1.4</text>
<text x="165.8" y="130.1">1.6</text>
<text x="183" y="130.1">V</text>
<text x="19.5" y="137">EN Falling threshold</text>
<text x="67.8" y="137">V</text>
<text x="129.8" y="137">1.1</text>
<text x="146.4" y="137">1.25</text>
<text x="165.8" y="137">1.4</text>
<text x="183" y="137">V</text>
<text x="19.5" y="143.9">EN input current</text>
<text x="73.7" y="143.9">I</text>
<text x="89.2" y="143.9">V</text>
<text x="95.1" y="143.9">= 2V</text>
<text x="147.3" y="143.9">1.8</text>
<text x="182.1" y="143.9">μA</text>
<text x="19.5" y="150.8">EN turn off delay</text>
<text x="70.4" y="150.8">EN</text>
<text x="147.3" y="150.8">2.5</text>
<text x="182.3" y="150.8">μs</text>
<text x="19.5" y="157.8">SYNC frequency range</text>
<text x="128.4" y="157.8">1000</text>
<text x="164.3" y="157.8">2000</text>
<text x="181.2" y="157.8">kHz</text>
<text x="19.5" y="163.8">VIN under-voltage lockout</text>
<text x="19.5" y="167.7">threshold—rising</text>
<text x="69.9" y="165.7">INUV</text>
<text x="129.8" y="165.7">3.9</text>
<text x="147.3" y="165.7">4.1</text>
<text x="165.8" y="165.7">4.3</text>
<text x="183" y="165.7">V</text>
<text x="19.5" y="172.8">VIN under-voltage lockout</text>
<text x="19.5" y="176.8">threshold—hysteresis</text>
<text x="69.3" y="174.8">INUV</text>
<text x="146.9" y="174.8">740</text>
<text x="181.6" y="174.8">mV</text>
<text x="19.5" y="181.9">PG rising threshold</text>
<text x="70.1" y="181.9">PG</text>
<text x="128.9" y="181.9">0.87</text>
<text x="146.4" y="181.9">0.92</text>
<text x="164.8" y="181.9">0.97</text>
<text x="181.6" y="181.9">V</text>
<text x="19.5" y="187">PG falling threshold</text>
<text x="69.9" y="187">PG</text>
<text x="128.9" y="187">0.76</text>
<text x="146.4" y="187">0.81</text>
<text x="164.8" y="187">0.86</text>
<text x="181.6" y="187">V</text>
<text x="19.5" y="192.1">PG rising delay</text>
<text x="19.5" y="197.2">PG falling delay</text>
<text x="71.9" y="197.2">PG</text>
<text x="71.9" y="192.1">PG</text>
<text x="89.2" y="192.1">Rising edge</text>
<text x="89.2" y="197.2">Falling edge</text>
<text x="146.9" y="192.1">110</text>
<text x="147.8" y="197.2">26</text>
<text x="182.3" y="192.1">μs</text>
<text x="19.5" y="202.3">PG sink current capability</text>
<text x="72.9" y="202.3">V</text>
<text x="89.2" y="202.3">Sink 2mA</text>
<text x="165.8" y="202.3">0.4</text>
<text x="183.1" y="202.3">V</text>
<text x="19.5" y="207.4">PG leakage current</text>
<text x="70.4" y="207.4">I</text>
<text x="89.2" y="207.4">4.5V</text>
<text x="148.7" y="207.4">2</text>
<text x="182.1" y="207.4">μA</text>
<text x="19.5" y="212.6">VCC regulator</text>
<text x="72.9" y="212.6">V</text>
<text x="148.7" y="212.6">5</text>
<text x="183.1" y="212.6">V</text>
<text x="19.5" y="217.7">VCC load regulation</text>
<text x="89.1" y="217.7">I</text>
<text x="93.9" y="217.7">= 5mA</text>
<text x="167.2" y="217.7">3</text>
<text x="182.6" y="217.7">%</text>
<text x="19.5" y="224.7">Soft-start time</text>
<text x="73.7" y="224.7">t</text>
<text x="89.2" y="226.7">90%</text>
<text x="89.2" y="222.8">V</text>
<text x="99.4" y="222.8">from</text>
<text x="109.6" y="222.8">10%</text>
<text x="119.7" y="222.8">to</text>
<text x="147.3" y="224.7">2.2</text>
<text x="181.9" y="224.7">ms</text>
<text x="19.5" y="231.8">Thermal shutdown</text>
<text x="146.9" y="231.8">150</text>
<text x="182.3" y="231.8">°C</text>
<text x="19.5" y="236.9">Thermal hysteresis</text>
<text x="147.8" y="236.9">20</text>
<text x="182.3" y="236.9">°C</text>
<text x="189.5" y="269.9">4</text>
</g>
<g font-size="2.7">
<text x="18.5" y="241.9">Notes:</text>
<text x="18.5" y="245.1">7)</text>
<text x="23.5" y="245.1">Not tested in production. Guaranteed by over-temperature correlation.</text>
<text x="18.5" y="248.2">8)</text>
<text x="23.5" y="248.2">Guaranteed by engineering sample characterization test.</text>
<text x="18.5" y="269.9">MPM3630 Rev. 1.02</text>
<text x="88.6" y="269.9">www.MonolithicPower.com</text>
<text x="18.5" y="273.2">5/26/2020</text>
<text x="44.1" y="273.2">MPS Proprietary Information. Patent Protected. Unauthorized Photocopy and Duplication Prohibited.</text>
<text x="84" y="276.3">© 2020 MPS. All Rights Reserved.</text>
</g>
<g font-size="2.4">
<text x="21" y="47.2">IN</text>
<text x="38.9" y="47.2">J</text>
<text x="72.6" y="45.4">(7)</text>
<text x="124.4" y="47.2">J</text>
</g>
<g font-size="2.2">
<text x="75.1" y="57.8">IN</text>
<text x="75.5" y="62.9">q</text>
<text x="91.4" y="62.9">FB</text>
<text x="73.7" y="68">RDS-ON</text>
<text x="91.4" y="68">BST-SW</text>
<text x="73.4" y="73.1">RDS-ON</text>
<text x="91.4" y="73.1">CC</text>
<text x="74.3" y="78.2">DCR</text>
<text x="76.2" y="83.4">LKG</text>
<text x="91.4" y="83.4">EN</text>
<text x="106.8" y="83.4">SW</text>
<text x="38.9" y="87.3">(8)</text>
<text x="73.3" y="88.5">LIMIT</text>
<text x="74.4" y="93.6">SW</text>
<text x="91.4" y="93.6">FB</text>
<text x="74.7" y="98.7">FB</text>
<text x="91.4" y="98.7">FB</text>
<text x="182.9" y="98.7">SW</text>
<text x="45.6" y="107.7">(8)</text>
<text x="74.5" y="103.8">MAX</text>
<text x="91.4" y="103.8">FB</text>
<text x="72.1" y="108.9">ON_MIN</text>
<text x="75.4" y="114">FB</text>
<text x="75.4" y="119.1">FB</text>
<text x="91.2" y="114">A</text>
<text x="74.7" y="124.2">FB</text>
<text x="91.4" y="124.2">FB</text>
<text x="70.8" y="130.3">EN_RISING</text>
<text x="70" y="137.2">EN_FALLING</text>
<text x="45.1" y="149.8">(8)</text>
<text x="74.6" y="144.1">EN</text>
<text x="91.4" y="144.1">EN</text>
<text x="75.2" y="151">Td-off</text>
<text x="78.1" y="165.9">Vth</text>
<text x="77.5" y="175">HYS</text>
<text x="75.1" y="182.1">Vth-Hi</text>
<text x="183.9" y="182.1">FB</text>
<text x="74.9" y="187.2">Vth-Lo</text>
<text x="183.9" y="187.2">FB</text>
<text x="76.9" y="192.3">Td</text>
<text x="76.9" y="197.4">Td</text>
<text x="75.2" y="202.5">PG</text>
<text x="71.3" y="207.6">PG-LEAK</text>
<text x="75.2" y="212.7">CC</text>
<text x="90.1" y="217.8">CC</text>
<text x="74.7" y="224.9">SS</text>
<text x="91.4" y="222.9">OUT</text>
<text x="48.7" y="230.8">(8)</text>
<text x="49.4" y="235.9">(8)</text>
</g>
</svg>
